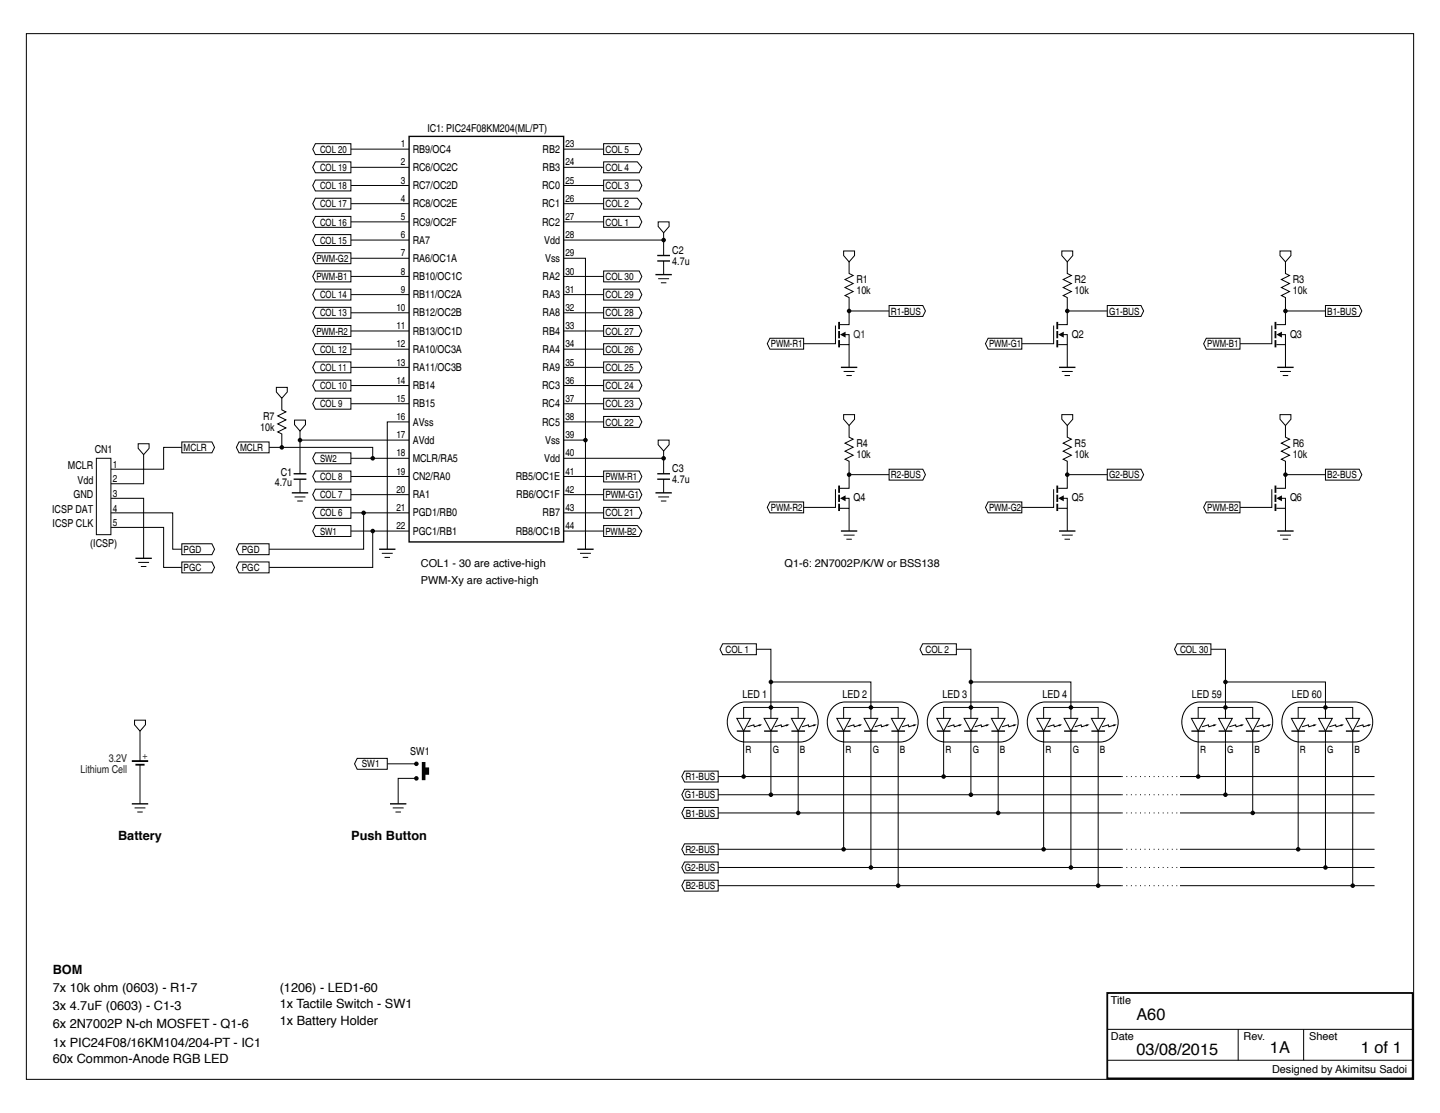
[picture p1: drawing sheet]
<svg xmlns="http://www.w3.org/2000/svg" width="279mm" height="216mm" viewBox="0 0 279 216" stroke-linecap="round" stroke-linejoin="round" font-family="sans-serif">
<!-- layer: base -->
<path d="M214.8 192.6h59.3v16.6h-59.3z" fill="none" stroke="#000" stroke-width=".35"/>
<path d="M5.1 6.5h269.2v202.9h-269.2zM214.8 199.7h59.3M240.2 199.7v6M252.9 199.7v6M214.8 205.7h59.3" fill="none" stroke="#000" stroke-width=".19"/>
<!-- layer: schematic -->
<g fill="none" stroke="#000" stroke-width=".19">
<path d="M68.1 39.5h11.3M68.1 36h11.3M68.1 32.5h11.3M68.1 28.9h11.3M109.4 39.5h7.7M109.4 36h7.7M109.4 32.5h7.7M109.4 28.9h7.7M68.1 57.2h11.3M68.1 53.6h11.3M68.1 43h11.3M68.1 46.6h11.3"/>
<path d="M68.1 50.1h11.3M109.4 50.1h4.2v56.4M109.4 57.2h7.7M109.4 53.6h7.7M109.4 43h7.7M109.4 46.6h19.4M127.7 54.1h2.1M127.7 43h2.1v.9l-1 1.3-1.1-1.3zM128.2 54.9h1.1M128.8 45.2v4.4M128.8 50.6v2.7M163.7 48.7h2.1v.9l-1.1 1.2-1-1.2z"/>
<path d="M164.7 50.8v2.3l.8 .3-1.5 .8 1.5 .8-1.5 .8 1.5 .8-1.5 .7 .7 .4v5.3h-1.7M206 48.7h2.1v.9l-1 1.2-1.1-1.2zM207.1 50.8v2.3l.8 .3-1.6 .8 1.6 .8-1.6 .8 1.6 .8-1.6 .7 .8 .4v5.3h-1.8M248.4 48.7h2.1v.9l-1.1 1.2-1-1.2zM249.4 50.8v2.3l.8 .3-1.6 .8 1.6 .8-1.6 .8 1.6 .8-1.6 .7 .8 .4v5.3h-1.8M53.6 75.1h2.1v.9l-1 1.3-1.1-1.3zM54.7 77.3v2.2l.8 .4-1.6 .8 1.6 .8-1.6 .7 1.6 .8-1.6 .8 .8 .4v2.6M68.1 67.7h11.3M68.1 64.2h11.3M68.1 74.8h11.3M68.1 71.3h11.3M68.1 78.3h11.3"/>
<path d="M68.1 60.7h11.3M109.4 67.7h7.7M109.4 64.2h7.7M109.4 74.8h7.7M109.4 71.3h7.7M109.4 78.3h7.7M109.4 60.7h7.7M162.1 63.1v3.6h-6.2M163 66.9h1.7v4.4M163.7 72.1h2.1M163.9 64.9h.8v2M164.2 72.8h1.1"/>
<path d="M164.7 60.3h7.8M204.4 63.1v3.6h-6.1M205.3 66.9h1.8v4.4M206 72.1h2.1M206.2 64.9h.9v2M206.6 72.8h1M207.1 60.3h7.7M246.8 63.1v3.6h-6.2M247.6 66.9h1.8v4.4M248.4 72.1h2.1M248.6 64.9h.8v2M248.9 72.8h1"/>
<path d="M249.4 60.3h7.8M18.7 88.9h2.8v14.8h-2.8zM21.5 99.5h12v7h1.8M21.5 96.7h6.4v11.6M26.8 86.1h2.1v.9l-1 1.2-1.1-1.2zM27.9 88.2v5.6h-6.4M35.3 86.8h-3.6v4.2h-10.2M52.2 86.8h20.1v2.1M57.1 81.5h2.2v.9l-1.1 1.2-1.1-1.2zM57.1 96.4h2.2M57.7 97.2h1M58.2 83.6v1.8h21.2"/>
<path d="M58.2 85.4v6.5M58.2 93v2.6M68.1 99.5h11.3M68.1 96h11.3M68.1 92.4h11.3M68.1 88.9h11.3M70.6 99.5v7h-18.4M79.4 81.8h-4.3v24.7M109.4 81.8h7.7M109.4 99.5h7.7M109.4 96h7.7M109.4 88.9h19.4"/>
<path d="M109.4 92.4h7.7M109.4 85.4h4.2M127.7 96.4h2.1M127.7 85.4h2.1v.9l-1 1.2-1.1-1.2zM128.2 97.2h1.1M128.8 87.5v4.4M128.8 93v2.6M162.1 94.9v3.5h-6.2M163 98.6h1.7v4.4M163.7 80.4h2.1v.9l-1.1 1.2-1-1.2zM163.9 96.7h.8v1.9M164.7 82.5v2.3l.8 .4-1.5 .8 1.5 .7-1.5 .8 1.5 .8-1.5 .8 .7 .4v5.2h-1.7"/>
<path d="M164.7 92.1h7.8M204.4 94.9v3.5h-6.1M205.3 98.6h1.8v4.4M206 80.4h2.1v.9l-1 1.2-1.1-1.2zM206.2 96.7h.9v1.9M207.1 82.5v2.3l.8 .4-1.6 .8 1.6 .7-1.6 .8 1.6 .8-1.6 .8 .8 .4v5.2h-1.8M207.1 92.1h7.7M246.8 94.9v3.5h-6.2M247.6 98.6h1.8v4.4M248.4 80.4h2.1v.9l-1.1 1.2-1-1.2zM248.6 96.7h.8v1.9M249.4 82.5v2.3l.8 .4-1.6 .8 1.6 .7-1.6 .8 1.6 .8-1.6 .8 .8 .4v5.2h-1.8"/>
<path d="M249.4 92.1h7.8M21.5 102.3h10.2v7.8h3.6M26.8 109.1h2.1M27.3 109.9h1.1M68.1 103h11.3M72.3 103v7.1h-20.1M74.1 107.3h2.1M74.6 108.1h1.1M109.4 103h7.7M112.5 107.3h2.2M113.1 108.1h1M163.7 103.8h2.1"/>
<path d="M164.2 104.6h1.1M206 103.8h2.1M206.6 104.6h1M248.4 103.8h2.1M248.9 104.6h1M26.1 139.7h2.1v.9l-1 1.2-1.1-1.2zM143 139.3h2.6l-1.3 2.5zM144.3 139.3v-2.1h10.6v2.1M146.8 125.9h2.8v6.4M148.3 139.3h2.6l-1.3 2.5zM149.6 132.3h19.4v4.9M149.6 132.3v7"/>
<path d="M153.5 139.3h2.7l-1.3 2.5zM162.4 139.3h2.6l-1.3 2.5zM167.7 139.3h2.6l-1.3 2.5zM169 137.2h-5.3v2.1M169 137.2h5.3v2.1M169 137.2v2.1M172.9 139.3h2.7l-1.3 2.5zM181.8 139.3h2.6l-1.3 2.5zM183.1 139.3v-2.1h10.6v2.1M185.6 125.9h2.8v6.4M187.1 139.3h2.6l-1.3 2.5zM188.4 132.3h19.4v4.9"/>
<path d="M188.4 132.3v7M192.4 139.3h2.6l-1.3 2.5zM201.2 139.3h2.6l-1.3 2.5zM206.5 139.3h2.6l-1.3 2.5zM207.8 137.2h5.3v2.1M207.8 137.2h-5.3v2.1M207.8 137.2v2.1M211.8 139.3h2.6l-1.3 2.5zM231.2 139.3h2.6l-1.3 2.5zM232.5 139.3v-2.1h10.6v2.1M234.9 125.9h2.9v6.4M236.4 139.3h2.7l-1.3 2.5z"/>
<path d="M237.8 132.3h19.4v4.9M237.8 132.3v7M241.7 139.3h2.7l-1.3 2.5zM250.6 139.3h2.6l-1.3 2.5zM255.9 139.3h2.6l-1.3 2.5zM257.2 137.2h5.3v2.1M257.2 137.2h-5.3v2.1M257.2 137.2v2.1M261.1 139.3h2.7l-1.3 2.5zM26.1 156.7h2.1M26.6 157.5h1.1M75.1 148.2h5.7"/>
<path d="M76.2 156.7h2.1M76.7 157.5h1.1M80.8 151h-3.5v4.9M139.3 154.2h78.4M139.3 157.7h78.4M139.3 150.6h78.4M144.3 141.8v8.8M147.6 140.6l-1.2 .4-.1-.4-1.3 .4M149.6 141.8v12.4M152.9 140.6l-1.2 .4-.1-.4-1.3 .4M154.9 141.8v15.9M158.2 140.6l-1.3 .4v-.4l-1.3 .4"/>
<path d="M163.7 141.8v22.9M167 140.6l-1.2 .4-.1-.4-1.3 .4M169 141.8v26.5M172.3 140.6l-1.2 .4-.1-.4-1.3 .4M174.3 141.8v30M177.6 140.6l-1.3 .4v-.4l-1.3 .4M183.1 141.8v8.8M186.4 140.6l-1.2 .4-.1-.4-1.3 .4M188.4 141.8v12.4M191.7 140.6l-1.2 .4-.1-.4-1.3 .4M193.7 141.8v15.9M197 140.6l-1.3 .4v-.4l-1.3 .4"/>
<path d="M202.5 141.8v22.9M205.8 140.6l-1.2 .4-.1-.4-1.3 .4M207.8 141.8v26.5M211.1 140.6l-1.2 .4-.1-.4-1.3 .4M213.1 141.8v30M216.4 140.6l-1.2 .4-.1-.4-1.3 .4M229 154.2h37.7M229 157.7h37.7M229 150.6h37.7M232.5 141.8v8.8M235.8 140.6l-1.2 .4-.1-.4-1.3 .4M237.8 141.8v12.4"/>
<path d="M241.1 140.6l-1.3 .4v-.4l-1.3 .4M243.1 141.8v15.9M246.4 140.6l-1.3 .4v-.4l-1.3 .4M251.9 141.8v22.9M255.2 140.6l-1.2 .4-.1-.4-1.3 .4M257.2 141.8v26.5M260.5 140.6l-1.3 .4v-.4l-1.3 .4M262.5 141.8v30M265.8 140.6l-1.3 .4v-.4l-1.3 .4M139.3 168.3h78.4M139.3 171.8h78.4M139.3 164.7h78.4"/>
<path d="M229 168.3h37.7M229 171.8h37.7M229 164.7h37.7"/>
</g>
<g fill="none" stroke="#000" stroke-width=".26">
<path d="M79.4 26.5h30v78.6h-30zM127.2 53.3h3.2M127.5 50.6h2.5M127.5 49.6h2.5M163.2 71.3h3.1M205.5 71.3h3.2M247.8 71.3h3.2M56.6 95.6h3.2M57 93h2.4M57 91.9h2.4M127.2 95.6h3.2M127.5 93h2.5"/>
<path d="M127.5 91.9h2.5M26.3 108.3h3.2M73.6 106.5h3.1M112 106.5h3.2M163.2 103h3.1M205.5 103h3.2M247.8 103h3.2M25.6 155.9h3.2M75.7 155.9h3.1M143 141.8h2.6M148.3 141.8h2.6M153.5 141.8h2.7"/>
<path d="M162.4 141.8h2.6M167.7 141.8h2.6M172.9 141.8h2.7M181.8 141.8h2.6M187.1 141.8h2.6M192.4 141.8h2.6M201.2 141.8h2.6M206.5 141.8h2.6M211.8 141.8h2.6M231.2 141.8h2.6M236.4 141.8h2.7M241.7 141.8h2.7"/>
<path d="M250.6 141.8h2.6M255.9 141.8h2.6M261.1 141.8h2.7"/>
</g>
<g fill="#000">
<path d="M163 64.9l1.1-.6v1.2zM205.3 64.9l1.1-.6v1.2zM247.7 64.9l1-.6v1.2zM163 96.7l1.1-.6v1.1zM205.3 96.7l1.1-.6v1.1zM247.7 96.7l1-.6v1.1zM81.8 147.8h.7v1.1h.8v1.4h-.8v1h-.7zM147.2 140.6l.7-.1-.6 .4zM152.5 140.6l.7-.1-.6 .4zM157.7 140.6l.8-.1-.6 .4zM166.6 140.6l.7-.1-.6 .4zM171.9 140.6l.7-.1-.6 .4z"/>
<path d="M177.1 140.6l.8-.1-.6 .4zM186 140.6l.7-.1-.6 .4zM191.3 140.6l.7-.1-.6 .4zM196.6 140.6l.7-.1-.6 .4zM205.4 140.6l.7-.1-.6 .4zM210.7 140.6l.7-.1-.6 .4zM216 140.6l.7-.1-.6 .4zM235.4 140.6l.7-.1-.6 .4zM240.6 140.6l.8-.1-.6 .4zM245.9 140.6l.8-.1-.7 .4zM254.8 140.6l.7-.1-.6 .4zM260.1 140.6l.7-.1-.6 .4z"/>
<path d="M265.3 140.6l.8-.1-.6 .4z"/>
<circle cx="128.8" cy="46.6" r=".44"/>
<circle cx="164.7" cy="60.3" r=".44"/>
<circle cx="207.1" cy="60.3" r=".44"/>
<circle cx="249.4" cy="60.3" r=".44"/>
<circle cx="54.7" cy="86.8" r=".44"/>
<circle cx="58.2" cy="85.4" r=".44"/>
<circle cx="70.6" cy="99.5" r=".44"/>
<circle cx="72.3" cy="88.9" r=".44"/>
<circle cx="113.6" cy="85.4" r=".44"/>
<circle cx="128.8" cy="88.9" r=".44"/>
<circle cx="164.7" cy="92.1" r=".44"/>
<circle cx="207.1" cy="92.1" r=".44"/>
<circle cx="249.4" cy="92.1" r=".44"/>
<circle cx="72.3" cy="103" r=".44"/>
<circle cx="149.6" cy="132.3" r=".44"/>
<circle cx="149.6" cy="137.2" r=".44"/>
<circle cx="169" cy="137.2" r=".44"/>
<circle cx="188.4" cy="137.2" r=".44"/>
<circle cx="188.4" cy="132.3" r=".44"/>
<circle cx="207.8" cy="137.2" r=".44"/>
<circle cx="237.8" cy="137.2" r=".44"/>
<circle cx="237.8" cy="132.3" r=".44"/>
<circle cx="257.2" cy="137.2" r=".44"/>
<circle cx="80.8" cy="151" r=".44"/>
<circle cx="80.8" cy="148.2" r=".44"/>
<circle cx="144.3" cy="150.6" r=".44"/>
<circle cx="149.6" cy="154.2" r=".44"/>
<circle cx="154.9" cy="157.7" r=".44"/>
<circle cx="183.1" cy="150.6" r=".44"/>
<circle cx="188.4" cy="154.2" r=".44"/>
<circle cx="193.7" cy="157.7" r=".44"/>
<circle cx="232.5" cy="150.6" r=".44"/>
<circle cx="237.8" cy="154.2" r=".44"/>
<circle cx="243.1" cy="157.7" r=".44"/>
<circle cx="163.7" cy="164.7" r=".44"/>
<circle cx="169" cy="168.3" r=".44"/>
<circle cx="174.3" cy="171.8" r=".44"/>
<circle cx="202.5" cy="164.7" r=".44"/>
<circle cx="207.8" cy="168.3" r=".44"/>
<circle cx="213.1" cy="171.8" r=".44"/>
<circle cx="251.9" cy="164.7" r=".44"/>
<circle cx="257.2" cy="168.3" r=".44"/>
<circle cx="262.5" cy="171.8" r=".44"/>
</g>
<path d="M217.7 154.2h11.3M217.7 157.7h11.3M217.7 150.6h11.3M217.7 168.3h11.3M217.7 171.8h11.3M217.7 164.7h11.3" fill="none" stroke="#000" stroke-width=".19" stroke-dasharray=".2 .7" stroke-linecap="butt"/>
<path d="M142.1 137.3a3.3 3.3 0 0 1 2.5-1.1h10.7a4 4 0 0 1 3.4 2.9 4 4 0 0 1-1.5 4.2l-1.2 .6h-.7h-10.7a4 4 0 0 1-3.3-2.5 4 4 0 0 1 .8-4.1zM161.5 137.3a3.3 3.3 0 0 1 2.5-1.1h10.7a4 4 0 0 1 3.4 2.9 4 4 0 0 1-1.5 4.2l-1.2 .6h-.7h-10.7a4 4 0 0 1-3.3-2.5 4 4 0 0 1 .8-4.1zM180.9 137.3a3.3 3.3 0 0 1 2.5-1.1h10.7a4 4 0 0 1 3.4 2.9 4 4 0 0 1-1.5 4.2l-1.2 .6h-.7h-10.7a4 4 0 0 1-3.3-2.5 4 4 0 0 1 .8-4.1zM200.3 137.3a3.3 3.3 0 0 1 2.5-1.1h10.7a4 4 0 0 1 3.4 2.9 4 4 0 0 1-1.5 4.2l-1.2 .6h-.7h-10.7a4 4 0 0 1-3.3-2.5 4 4 0 0 1 .8-4.1zM230.3 137.3a3.3 3.3 0 0 1 2.5-1.1h10.7a4 4 0 0 1 3.4 2.9 4 4 0 0 1-1.5 4.2l-1.2 .6h-.7h-10.7a4 4 0 0 1-3.3-2.5 4 4 0 0 1 .8-4.1zM249.7 137.3a3.3 3.3 0 0 1 2.5-1.1h10.7a4 4 0 0 1 3.4 2.9 4 4 0 0 1-1.5 4.2l-1.2 .6h-.7h-10.7a4 4 0 0 1-3.3-2.5 4 4 0 0 1 .8-4.1z" fill="none" stroke="#000" stroke-width=".2"/>
<g fill="none" stroke="#000" stroke-width=".35">
<path d="M162.8 62.4v1.5M162.8 64.2v1.4M162.8 66v1.4M205.1 62.4v1.5M205.1 64.2v1.4M205.1 66v1.4M247.5 62.4v1.5M247.5 64.2v1.4M247.5 66v1.4M162.8 94.2v1.4M162.8 96v1.4M162.8 97.7v1.4"/>
<path d="M205.1 94.2v1.4M205.1 96v1.4M205.1 97.7v1.4M247.5 94.2v1.4M247.5 96v1.4M247.5 97.7v1.4M25.6 147.6h3.2M26.3 148.3h1.7"/>
</g>
<path d="M27.7 146.7h.4v-.4h.1v.4h.4v.1h-.4v.4h-.1v-.4h-.4z" fill="#231f20"/>
<path d="M27.2 141.8v5.8M27.2 148.3v7.6" fill="none" stroke="#000" stroke-width=".19"/>
<!-- layer: labels -->
<g fill="none" stroke="#000" stroke-width=".19">
<path d="M61.2 27.9h6.9v2.1h-6.9l-.5-1.1zM61.2 31.4h6.9v2.1h-6.9l-.5-1zM61.2 34.9h6.9v2.1h-6.9l-.5-1zM61.2 38.5h6.9v2.1h-6.9l-.5-1.1zM117.1 38.5h6.6l.8 1-.5 1.1h-6.9zM117.1 34.9h6.9l.5 1.1-.5 1h-6.9zM117.1 31.4h6.6l.8 1.1-.5 1h-6.9zM117.1 27.9h6.9l.5 1-.5 1.1h-6.9zM61.2 42h6.9v2.1h-6.9l-.5-1.1zM61.2 45.5h6.9v2.1h-6.9l-.5-1zM61.2 52.6h6.9v2.1h-6.9l-.5-1.1zM61.2 56.1h6.9v2.1h-6.9l-.5-1.1z"/>
<path d="M61.2 59.6h6.9v2.1h-6.9l-.5-1zM61.2 49h6.9v2.2h-6.9l-.5-1.1zM117.1 56.1h6.9l.5 1-.5 1.1h-6.9zM117.1 59.6h6.9l.5 1.1-.5 1h-6.9zM117.1 52.6h6.9l.5 1-.5 1.1h-6.9zM117.1 42h6.9l.5 1-.5 1.1h-6.9zM172.5 59.3h6.5l.6 1-.6 1.1h-6.5zM214.8 59.3h6.6l.5 1-.5 1.1h-6.6zM257.2 59.3h6.5l.5 1-.5 1.1h-6.5zM61.2 63.1h6.9v2.2h-6.9l-.5-1.1zM61.2 66.7h6.9v2.1h-6.9l-.5-1.1zM61.2 70.2h6.9v2.1h-6.9l-.5-1z"/>
<path d="M61.2 73.7h6.9v2.1h-6.9l-.5-1zM61.2 77.3h6.9v2.1h-6.9l-.5-1.1zM117.1 63.1h6.9l.5 1.1-.5 1.1h-6.9zM117.1 73.7h6.9l.5 1.1-.5 1h-6.9zM117.1 70.2h6.9l.5 1.1-.5 1h-6.9zM117.1 66.7h6.9l.5 1-.5 1.1h-6.9zM117.1 77.3h6.9l.5 1-.5 1.1h-6.9zM149.4 65.6h6.5v2.1h-6.5l-.5-1zM191.7 65.6h6.6v2.1h-6.6l-.5-1zM234.1 65.6h6.5v2.1h-6.5l-.6-1zM35.3 85.7h5.8l.5 1.1-.5 1h-5.8zM46.4 85.7h5.8v2.1h-5.8l-.5-1z"/>
<path d="M61.2 87.8h6.9v2.2h-6.9l-.5-1.1zM61.2 91.4h6.9v2.1h-6.9l-.5-1.1zM61.2 94.9h6.9v2.1h-6.9l-.5-1zM61.2 98.4h6.9v2.1h-6.9l-.5-1zM117.1 91.4h6.9l.5 1-.5 1.1h-6.9zM117.1 94.9h6.9l.5 1.1-.5 1h-6.9zM117.1 98.4h6.9l.5 1.1-.5 1h-6.9zM117.1 80.8h6.9l.5 1-.5 1.1h-6.9zM149.4 97.4h6.5v2.1h-6.5l-.5-1.1zM172.5 91h6.5l.6 1.1-.6 1h-6.5zM191.7 97.4h6.6v2.1h-6.6l-.5-1.1zM214.8 91h6.6l.5 1.1-.5 1h-6.6z"/>
<path d="M234.1 97.4h6.5v2.1h-6.5l-.6-1.1zM257.2 91h6.5l.5 1.1-.5 1h-6.5zM35.3 109h5.8l.5 1.1-.5 1h-5.8zM35.3 105.5h5.8l.5 1-.5 1.1h-5.8zM46.4 105.5h5.8v2.1h-5.8l-.5-1.1zM46.4 109h5.8v2.1h-5.8l-.5-1zM61.2 102h6.9v2.1h-6.9l-.5-1.1zM117.1 102h6.6l.8 1-.5 1.1h-6.9zM140.2 124.9h6.6v2.1h-6.6l-.5-1.1zM179 124.9h6.6v2.1h-6.6l-.5-1.1zM228.4 124.9h6.5v2.1h-6.5l-.5-1.1zM69.3 147.1h5.8v2.1h-5.8l-.5-1z"/>
<path d="M132.8 149.6h6.5v2.1h-6.5l-.5-1.1zM132.8 153.1h6.5v2.1h-6.5l-.5-1zM132.8 156.6h6.5v2.2h-6.5l-.5-1.1zM132.8 163.7h6.5v2.1h-6.5l-.5-1.1zM132.8 167.2h6.5v2.1h-6.5l-.5-1zM132.8 170.7h6.5v2.2h-6.5l-.5-1.1z"/>
</g>
<g font-size="3.2">
<text x="220.5" y="197.9">A60</text>
<text x="220.5" y="204.6">03/08/2015</text>
<text x="246.4" y="204.3">1A</text>
<text x="264" y="204.3">1 of 1</text>
</g>
<g font-size="2.5">
<text x="22.9" y="163">Battery</text>
<text x="68.2" y="163">Push Button</text>
<text x="10.2" y="188.9">BOM</text>
<text x="10.2" y="192.4">7x 10k ohm (0603) - R1-7</text>
<text x="10.2" y="196">3x 4.7uF (0603) - C1-3</text>
<text x="54.3" y="192.4">(1206) - LED1-60</text>
<text x="54.3" y="195.6">1x Tactile Switch - SW1</text>
<text x="10.2" y="199.5">6x 2N7002P N-ch MOSFET - Q1-6</text>
<text x="10.2" y="203">1x PIC24F08/16KM104/204-PT - IC1</text>
<text x="54.3" y="198.8">1x Battery Holder</text>
<text x="10.2" y="206.2">60x Common-Anode RGB LED</text>
</g>
<g font-size="2.1">
<text x="80.1" y="29.6">RB9/OC4</text>
<text x="82.9" y="25.6">IC1: PIC24F08KM204(ML/PT)</text>
<text x="105.3" y="29.6">RB2</text>
<text x="80.1" y="33.2">RC6/OC2C</text>
<text x="105.3" y="33.2">RB3</text>
<text x="80.1" y="40.2">RC8/OC2E</text>
<text x="80.1" y="36.7">RC7/OC2D</text>
<text x="105.2" y="36.7">RC0</text>
<text x="105.2" y="40.2">RC1</text>
<text x="80.1" y="43.7">RC9/OC2F</text>
<text x="80.1" y="47.3">RA7</text>
<text x="105.2" y="43.7">RC2</text>
<text x="105.6" y="47.3">Vdd</text>
<text x="80.1" y="50.8">RA6/OC1A</text>
<text x="105.8" y="50.8">Vss</text>
<text x="130.4" y="49.2">C2</text>
<text x="130.4" y="51.3">4.7u</text>
<text x="80.1" y="57.9">RB11/OC2A</text>
<text x="80.1" y="54.3">RB10/OC1C</text>
<text x="105.3" y="54.3">RA2</text>
<text x="105.3" y="57.9">RA3</text>
<text x="166.2" y="55">R1</text>
<text x="166.2" y="57.1">10k</text>
<text x="208.5" y="55">R2</text>
<text x="208.5" y="57.1">10k</text>
<text x="250.8" y="55">R3</text>
<text x="250.8" y="57.1">10k</text>
<text x="80.1" y="61.4">RB12/OC2B</text>
<text x="80.1" y="64.9">RB13/OC1D</text>
<text x="105.3" y="64.9">RB4</text>
<text x="105.3" y="61.4">RA8</text>
<text x="208" y="65.5">Q2</text>
<text x="250.3" y="65.5">Q3</text>
<text x="80.1" y="68.4">RA10/OC3A</text>
<text x="80.1" y="72">RA11/OC3B</text>
<text x="105.3" y="72">RA9</text>
<text x="105.3" y="68.4">RA4</text>
<text x="80.1" y="75.5">RB14</text>
<text x="105.2" y="75.5">RC3</text>
<text x="50.5" y="83.5">10k</text>
<text x="51.1" y="81.4">R7</text>
<text x="80.1" y="79">RB15</text>
<text x="80.1" y="82.5">AVss</text>
<text x="105.2" y="79">RC4</text>
<text x="105.2" y="82.5">RC5</text>
<text x="18.4" y="88">CN1</text>
<text x="80.1" y="89.6">MCLR/RA5</text>
<text x="80.1" y="86.1">AVdd</text>
<text x="105.6" y="89.6">Vdd</text>
<text x="105.8" y="86.1">Vss</text>
<text x="166.2" y="86.7">R4</text>
<text x="166.2" y="88.8">10k</text>
<text x="208.5" y="86.7">R5</text>
<text x="208.5" y="88.8">10k</text>
<text x="250.8" y="86.7">R6</text>
<text x="250.8" y="88.8">10k</text>
<text x="13.2" y="91">MCLR</text>
<text x="15" y="93.8">Vdd</text>
<text x="53.3" y="94.4">4.7u</text>
<text x="54.5" y="92.3">C1</text>
<text x="80.1" y="93.1">CN2/RA0</text>
<text x="100.1" y="93.1">RB5/OC1E</text>
<text x="130.4" y="91.5">C3</text>
<text x="130.4" y="93.7">4.7u</text>
<text x="10.1" y="99.5">ICSP DAT</text>
<text x="14.3" y="96.7">GND</text>
<text x="80.1" y="96.7">RA1</text>
<text x="80.1" y="100.2">PGD1/RB0</text>
<text x="100.2" y="96.7">RB6/OC1F</text>
<text x="105.3" y="100.2">RB7</text>
<text x="165.6" y="97.3">Q4</text>
<text x="208" y="97.3">Q5</text>
<text x="250.3" y="97.3">Q6</text>
<text x="10.2" y="102.3">ICSP CLK</text>
<text x="17.5" y="106.2">(ICSP)</text>
<text x="80.1" y="103.7">PGC1/RB1</text>
<text x="100.1" y="103.7">RB8/OC1B</text>
<text x="81.7" y="110.1">COL1 - 30 are active-high</text>
<text x="81.7" y="113.2">PWM-Xy are active-high</text>
<text x="152.2" y="110.1">Q1-6: 2N7002P/K/W or BSS138</text>
<text x="144" y="135.4">LED 1</text>
<text x="163.5" y="135.4">LED 2</text>
<text x="182.9" y="135.4">LED 3</text>
<text x="202.3" y="135.4">LED 4</text>
<text x="231.3" y="135.4">LED 59</text>
<text x="250.7" y="135.4">LED 60</text>
<text x="79.6" y="146.5">SW1</text>
<text x="215.5" y="194.7">Title</text>
<text x="215.5" y="201.8">Date</text>
<text x="241.3" y="201.8">Rev.</text>
<text x="254" y="201.8">Sheet</text>
<text x="246.8" y="208.1">Designed by Akimitsu Sadoi</text>
</g>
<g font-size="2.1" fill="#231f20">
<text x="165.6" y="65.5">Q1</text>
<text x="15.6" y="149.9">Lithium Cell</text>
<text x="21.1" y="147.8">3.2V</text>
</g>
<g font-size="1.9">
<text x="62.1" y="29.6">COL 20</text>
<text x="77.8" y="28.6">1</text>
<text x="109.7" y="28.6">23</text>
<text x="117.5" y="29.6">COL 5</text>
<text x="62.1" y="33.2">COL 19</text>
<text x="77.8" y="32.1">2</text>
<text x="77.8" y="35.6">3</text>
<text x="109.7" y="35.6">25</text>
<text x="109.7" y="32.1">24</text>
<text x="117.5" y="33.2">COL 4</text>
<text x="62.1" y="36.7">COL 18</text>
<text x="62.1" y="40.2">COL 17</text>
<text x="77.8" y="39.2">4</text>
<text x="109.7" y="39.2">26</text>
<text x="117.5" y="40.2">COL 2</text>
<text x="117.5" y="36.7">COL 3</text>
<text x="62.1" y="43.7">COL 16</text>
<text x="62.1" y="47.3">COL 15</text>
<text x="77.8" y="42.7">5</text>
<text x="77.8" y="46.2">6</text>
<text x="109.7" y="46.2">28</text>
<text x="109.7" y="42.7">27</text>
<text x="117.5" y="43.7">COL 1</text>
<text x="61.4" y="50.8">PWM-G2</text>
<text x="77.8" y="49.7">7</text>
<text x="77.8" y="53.3">8</text>
<text x="109.7" y="49.7">29</text>
<text x="109.7" y="53.3">30</text>
<text x="61.4" y="54.3">PWM-B1</text>
<text x="62.1" y="57.9">COL 14</text>
<text x="77.8" y="56.8">9</text>
<text x="109.7" y="56.8">31</text>
<text x="117.5" y="57.9">COL 29</text>
<text x="117.5" y="54.3">COL 30</text>
<text x="61.4" y="64.9">PWM-R2</text>
<text x="62.1" y="61.4">COL 13</text>
<text x="76.9" y="60.3">10</text>
<text x="76.9" y="63.9">11</text>
<text x="109.7" y="60.3">32</text>
<text x="109.7" y="63.9">33</text>
<text x="117.5" y="64.9">COL 27</text>
<text x="117.5" y="61.4">COL 28</text>
<text x="172.9" y="61">R1-BUS</text>
<text x="215.2" y="61">G1-BUS</text>
<text x="257.5" y="61">B1-BUS</text>
<text x="62.1" y="68.4">COL 12</text>
<text x="62.1" y="72">COL 11</text>
<text x="76.9" y="67.4">12</text>
<text x="76.9" y="70.9">13</text>
<text x="109.7" y="67.4">34</text>
<text x="109.7" y="70.9">35</text>
<text x="117.5" y="72">COL 25</text>
<text x="117.5" y="68.4">COL 26</text>
<text x="149.6" y="67.4">PWM-R1</text>
<text x="191.9" y="67.4">PWM-G1</text>
<text x="234.2" y="67.4">PWM-B1</text>
<text x="62.1" y="75.5">COL 10</text>
<text x="76.9" y="74.4">14</text>
<text x="76.9" y="78">15</text>
<text x="109.7" y="74.4">36</text>
<text x="109.7" y="78">37</text>
<text x="117.5" y="75.5">COL 24</text>
<text x="62.1" y="79">COL 9</text>
<text x="76.9" y="81.5">16</text>
<text x="109.7" y="81.5">38</text>
<text x="117.5" y="79">COL 23</text>
<text x="117.5" y="82.5">COL 22</text>
<text x="35.6" y="87.5">MCLR</text>
<text x="46.6" y="87.5">MCLR</text>
<text x="62.1" y="89.6">SW2</text>
<text x="76.9" y="88.5">18</text>
<text x="76.9" y="85">17</text>
<text x="109.7" y="85">39</text>
<text x="109.7" y="88.5">40</text>
<text x="21.9" y="90.8">1</text>
<text x="21.9" y="93.6">2</text>
<text x="62.1" y="93.1">COL 8</text>
<text x="76.9" y="92.1">19</text>
<text x="76.9" y="95.6">20</text>
<text x="109.7" y="92.1">41</text>
<text x="109.7" y="95.6">42</text>
<text x="117.5" y="93.1">PWM-R1</text>
<text x="172.9" y="92.8">R2-BUS</text>
<text x="215.2" y="92.8">G2-BUS</text>
<text x="257.5" y="92.8">B2-BUS</text>
<text x="21.9" y="96.4">3</text>
<text x="21.9" y="99.2">4</text>
<text x="62.1" y="96.7">COL 7</text>
<text x="62.1" y="100.2">COL 6</text>
<text x="76.9" y="99.1">21</text>
<text x="109.7" y="99.1">43</text>
<text x="117.5" y="96.7">PWM-G1</text>
<text x="117.5" y="100.2">COL 21</text>
<text x="149.6" y="99.1">PWM-R2</text>
<text x="191.9" y="99.1">PWM-G2</text>
<text x="234.2" y="99.1">PWM-B2</text>
<text x="21.9" y="102.1">5</text>
<text x="35.6" y="107.2">PGD</text>
<text x="46.9" y="107.2">PGD</text>
<text x="62.1" y="103.7">SW1</text>
<text x="76.9" y="102.7">22</text>
<text x="109.7" y="102.7">44</text>
<text x="117.5" y="103.7">PWM-B2</text>
<text x="35.6" y="110.8">PGC</text>
<text x="46.9" y="110.8">PGC</text>
<text x="140.8" y="126.6">COL 1</text>
<text x="179.6" y="126.6">COL 2</text>
<text x="229" y="126.6">COL 30</text>
<text x="70.2" y="148.9">SW1</text>
<text x="144.6" y="146">R</text>
<text x="149.9" y="146">G</text>
<text x="155.2" y="146">B</text>
<text x="164" y="146">R</text>
<text x="169.3" y="146">G</text>
<text x="174.6" y="146">B</text>
<text x="183.4" y="146">R</text>
<text x="188.7" y="146">G</text>
<text x="194" y="146">B</text>
<text x="202.8" y="146">R</text>
<text x="208.1" y="146">G</text>
<text x="213.4" y="146">B</text>
<text x="232.8" y="146">R</text>
<text x="238.1" y="146">G</text>
<text x="243.4" y="146">B</text>
<text x="252.2" y="146">R</text>
<text x="257.5" y="146">G</text>
<text x="262.8" y="146">B</text>
<text x="132.9" y="154.9">G1-BUS</text>
<text x="133" y="151.3">R1-BUS</text>
<text x="133.1" y="158.4">B1-BUS</text>
<text x="133" y="165.5">R2-BUS</text>
<text x="132.9" y="169">G2-BUS</text>
<text x="133.1" y="172.5">B2-BUS</text>
</g>
</svg>
